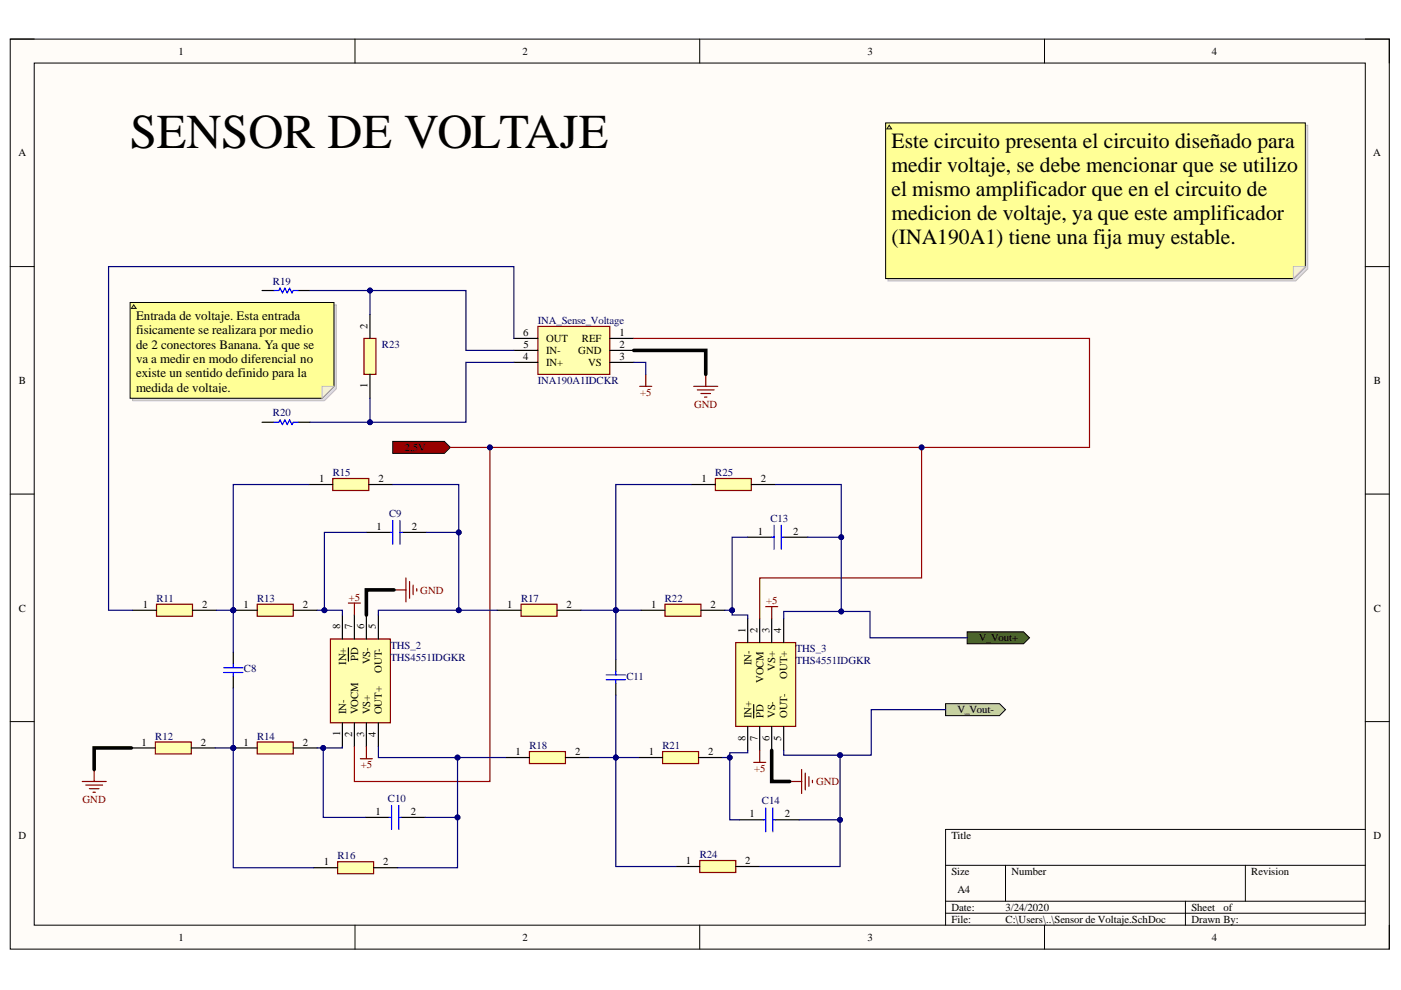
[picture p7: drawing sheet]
<svg xmlns="http://www.w3.org/2000/svg" width="297mm" height="210mm" viewBox="0 0 297 210" stroke-linecap="round" stroke-linejoin="round" font-family="sans-serif">
<path d="M2.2 8.3h292.4v192.9h-292.4z" fill-rule="evenodd" fill="#fffcf8"/>
<path d="M2.2 8.3h292.4v192.9h-292.4z" fill="none" stroke="#000" stroke-width=".21"/>
<path d="M7.3 13.4h282.2v182.8h-282.2z" fill-rule="evenodd" fill="#fffcf8"/>
<g fill="none" stroke="#000" stroke-width=".21">
<path d="M2.2 8.3h5.1M7.3 13.4h282.2v182.8h-282.2zM75.3 8.3v5.1M148.4 8.3v5.1M221.5 8.3v5.1M289.5 8.3h5.1v5.1M2.2 56.5h5.1M289.5 56.5h5.1M2.2 104.8h5.1M289.5 104.8h5.1M2.2 153h5.1M289.5 153h5.1"/>
<path d="M289.5 175.9h-89v20.3M75.3 196.2v5M148.4 196.2v5M200.5 183.5h89M200.5 191.1h89M200.5 193.6h89M213.2 183.5v7.6M221.5 196.2v5M251.3 191.1v5.1M264 183.5v7.6M294.6 196.2v5"/>
</g>
<path d="M70.1 135.5h12.7v17.8h-12.7z" fill-rule="evenodd" fill="#ffffb0"/>
<path d="M70.1 135.5h12.7v17.8h-12.7z" fill="none" stroke="#800000" stroke-width=".25"/>
<path d="M72.6 130.4v5.1M73.9 137.3v2.9M75.1 130.4v5.1M77.7 130.4v5.1M80.2 130.4v5.1M72.6 153.3v5M75.1 153.3v5M77.7 153.3v5M80.2 153.3v5" fill="none" stroke="#000" stroke-width=".25"/>
<circle cx="49.5" cy="158.6" r=".51" fill="#000080"/>
<circle cx="49.5" cy="158.6" r=".51" fill="none" stroke="#000080" stroke-width=".21"/>
<path d="M54.5 157.3h7.7v2.6h-7.7z" fill-rule="evenodd" fill="#ffffb0"/>
<path d="M54.5 157.3h7.7v2.6h-7.7z" fill="none" stroke="#800000" stroke-width=".25"/>
<path d="M49.5 158.6h5" fill="none" stroke="#000" stroke-width=".25"/>
<circle cx="49.5" cy="158.6" r=".51" fill="#000080"/>
<circle cx="49.5" cy="158.6" r=".51" fill="none" stroke="#000080" stroke-width=".21"/>
<path d="M62.2 158.6h5.1" fill="none" stroke="#000" stroke-width=".25"/>
<circle cx="49.5" cy="129.4" r=".51" fill="#000080"/>
<circle cx="49.5" cy="129.4" r=".51" fill="none" stroke="#000080" stroke-width=".21"/>
<path d="M54.5 128.1h7.7v2.6h-7.7z" fill-rule="evenodd" fill="#ffffb0"/>
<path d="M54.5 128.1h7.7v2.6h-7.7z" fill="none" stroke="#800000" stroke-width=".25"/>
<path d="M49.5 129.4h5" fill="none" stroke="#000" stroke-width=".25"/>
<circle cx="49.5" cy="129.4" r=".51" fill="#000080"/>
<circle cx="49.5" cy="129.4" r=".51" fill="none" stroke="#000080" stroke-width=".21"/>
<path d="M62.2 129.4h5.1" fill="none" stroke="#000" stroke-width=".25"/>
<path d="M70.6 101.5h7.6v2.5h-7.6z" fill-rule="evenodd" fill="#ffffb0"/>
<path d="M70.6 101.5h7.6v2.5h-7.6z" fill="none" stroke="#800000" stroke-width=".25"/>
<path d="M65.5 102.7h5.1M78.2 102.7h5.1" fill="none" stroke="#000" stroke-width=".25"/>
<path d="M71.6 182.7h7.6v2.5h-7.6z" fill-rule="evenodd" fill="#ffffb0"/>
<path d="M71.6 182.7h7.6v2.5h-7.6z" fill="none" stroke="#800000" stroke-width=".25"/>
<path d="M66.5 184h5.1M79.2 184h5.1" fill="none" stroke="#000" stroke-width=".25"/>
<path d="M32.9 157.3h7.7v2.6h-7.7z" fill-rule="evenodd" fill="#ffffb0"/>
<path d="M32.9 157.3h7.7v2.6h-7.7z" fill="none" stroke="#800000" stroke-width=".25"/>
<path d="M27.8 158.6h5.1M40.6 158.6h5" fill="none" stroke="#000" stroke-width=".25"/>
<path d="M33.2 128.1h7.6v2.6h-7.6z" fill-rule="evenodd" fill="#ffffb0"/>
<path d="M33.2 128.1h7.6v2.6h-7.6z" fill="none" stroke="#800000" stroke-width=".25"/>
<path d="M77.7 112.9h5.1M85.3 112.9h5.1M28.1 129.4h5.1M40.8 129.4h5.1M49.5 138.3v2.5M49.5 143.4v2.5M77.4 173.3h5.1M85.1 173.3h5" fill="none" stroke="#000" stroke-width=".25"/>
<path d="M82.8 112.9h.5M83.3 110.3v5.1M84.8 110.3v5.1M84.8 112.9h.5M47.4 141.6h4.1M47.4 142.6h4.1M49.5 140.8v.8M49.5 142.6v.8M82.5 173.3h.5M83 170.8v5.1M84.5 170.8v5.1M84.5 173.3h.6" fill="none" stroke="#00f" stroke-width=".25"/>
<path d="M156 136.2h12.7v17.8h-12.7z" fill-rule="evenodd" fill="#ffffb0"/>
<path d="M156 136.2h12.7v17.8h-12.7z" fill="none" stroke="#800000" stroke-width=".25"/>
<path d="M158.5 131.2v5M161.1 131.2v5M163.6 131.2v5M166.2 131.2v5M158.5 154v5.1M159.8 149.4v2.8M161.1 154v5.1M163.6 154v5.1M166.2 154v5.1" fill="none" stroke="#000" stroke-width=".25"/>
<path d="M151.7 101.5h7.6v2.5h-7.6z" fill-rule="evenodd" fill="#ffffb0"/>
<path d="M151.7 101.5h7.6v2.5h-7.6z" fill="none" stroke="#800000" stroke-width=".25"/>
<path d="M146.6 102.7h5.1M159.3 102.7h5.1" fill="none" stroke="#000" stroke-width=".25"/>
<path d="M110.5 128.1h7.6v2.6h-7.6z" fill-rule="evenodd" fill="#ffffb0"/>
<path d="M110.5 128.1h7.6v2.6h-7.6z" fill="none" stroke="#800000" stroke-width=".25"/>
<path d="M105.4 129.4h5.1M118.1 129.4h5.1" fill="none" stroke="#000" stroke-width=".25"/>
<path d="M112.3 159.3h7.6v2.6h-7.6z" fill-rule="evenodd" fill="#ffffb0"/>
<path d="M112.3 159.3h7.6v2.6h-7.6z" fill="none" stroke="#800000" stroke-width=".25"/>
<path d="M107.2 160.6h5.1M119.9 160.6h5.1" fill="none" stroke="#000" stroke-width=".25"/>
<path d="M148.4 182.5h7.6v2.5h-7.6z" fill-rule="evenodd" fill="#ffffb0"/>
<path d="M148.4 182.5h7.6v2.5h-7.6z" fill="none" stroke="#800000" stroke-width=".25"/>
<path d="M143.3 183.7h5.1M156 183.7h5.1" fill="none" stroke="#000" stroke-width=".25"/>
<path d="M141 128.1h7.6v2.6h-7.6z" fill-rule="evenodd" fill="#ffffb0"/>
<path d="M141 128.1h7.6v2.6h-7.6z" fill="none" stroke="#800000" stroke-width=".25"/>
<path d="M135.9 129.4h5.1M148.6 129.4h5.1" fill="none" stroke="#000" stroke-width=".25"/>
<path d="M140.5 159.3h7.6v2.6h-7.6z" fill-rule="evenodd" fill="#ffffb0"/>
<path d="M140.5 159.3h7.6v2.6h-7.6z" fill="none" stroke="#800000" stroke-width=".25"/>
<path d="M55.6 61.6h2.5M63.2 61.6h2.5M158.5 113.9h5.1M166.2 113.9h5M130.6 139.8v2.5M130.6 144.9v2.5M135.4 160.6h5.1M148.1 160.6h5.1M156.8 173.8h5M164.4 173.8h5.1" fill="none" stroke="#000" stroke-width=".25"/>
<g fill="none" stroke="#00f" stroke-width=".25">
<path d="M58.1 61.6h1l.3-.5 .5 1 .5-1 .5 1 .5-1 .5 1 .3-.5h1M163.6 113.9h.5M164.1 111.4v5M165.6 111.4v5M165.6 113.9h.6M128.5 143.1h4.1M128.5 144.1h4.1M130.6 142.3v.8M130.6 144.1v.8M161.8 173.8h.5M162.3 171.3v5.1M163.9 171.3v5.1"/>
<path d="M163.9 173.8h.5"/>
</g>
<path d="M114 69.2h15.3v10.2h-15.3z" fill-rule="evenodd" fill="#ffffb0"/>
<path d="M114 69.2h15.3v10.2h-15.3z" fill="none" stroke="#800000" stroke-width=".25"/>
<path d="M109 71.8h5M109 74.3h5M109 76.8h5M129.3 71.8h5.1M129.3 74.3h5.1M129.3 76.8h5.1M55.6 89.5h2.5M63.2 89.5h2.5" fill="none" stroke="#000" stroke-width=".25"/>
<path d="M58.1 89.5h1l.3-.5 .5 1 .5-1 .5 1 .5-1 .5 1 .3-.5h1" fill="none" stroke="#00f" stroke-width=".25"/>
<path d="M77.2 71.8h2.5v7.6h-2.5z" fill-rule="evenodd" fill="#ffffb0"/>
<path d="M77.2 71.8h2.5v7.6h-2.5z" fill="none" stroke="#800000" stroke-width=".25"/>
<path d="M78.4 66.7v5.1M78.4 79.4v5" fill="none" stroke="#000" stroke-width=".25"/>
<path d="M83.3 93.6h10.9l1.3 1.3-1.3 1.2h-10.9z" fill-rule="evenodd" fill="#980000"/>
<path d="M83.3 93.6h10.9l1.3 1.3-1.3 1.2h-10.9z" fill="none" stroke="#000" stroke-width=".21"/>
<path d="M205.1 134h11.9l1.3 1.2-1.3 1.3h-11.9z" fill-rule="evenodd" fill="#38761d"/>
<path d="M205.1 134h11.9l1.3 1.2-1.3 1.3h-11.9z" fill="none" stroke="#000" stroke-width=".21"/>
<path d="M200.5 149.2h11.4l1.3 1.3-1.3 1.2h-11.4z" fill-rule="evenodd" fill="#b6d7a8"/>
<path d="M200.5 149.2h11.4l1.3 1.3-1.3 1.2h-11.4z" fill="none" stroke="#000" stroke-width=".21"/>
<g fill="none" stroke="#800000" stroke-width=".25">
<path d="M136.9 79.4v2.5M149.6 79.4v2.5M135.6 81.9h2.6M147.1 81.9h5.1M147.8 82.7h3.6M148.6 83.4h2M149.4 84.2h.5M73.9 127.9h2.5M75.1 127.9v2.5M83.5 125.1h2.6M86.1 122.5v5.1M86.8 123.3v3.6"/>
<path d="M87.6 124.1v2M88.4 124.8v.5M162.3 128.6h2.6M163.6 128.6v2.6M77.7 158.3v2.6M161.1 159.1v2.5M17.4 165.7h5.1M18.2 166.5h3.5M19 167.2h2M19.7 168h.5M20 163.2v2.5M76.4 160.9h2.6"/>
<path d="M159.8 161.6h2.5M167.4 165.7h2.6M170 163.2v5M170.7 163.9v3.6M171.5 164.7v2M172.3 165.4v.5"/>
</g>
<path d="M178.4 129.6h6.1v5.6h20.6" fill="none" stroke="#000080" stroke-width=".25"/>
<circle cx="178.4" cy="129.6" r=".51" fill="#000080"/>
<circle cx="178.4" cy="129.6" r=".51" fill="none" stroke="#000080" stroke-width=".21"/>
<path d="M27.8 158.6h-7.8v4.6" fill="none" stroke="#000" stroke-width=".76"/>
<path d="M109 71.8v-15.3h-86v72.9h5.1M49.5 145.9v12.7h-3.9" fill="none" stroke="#000080" stroke-width=".25"/>
<circle cx="49.5" cy="158.6" r=".51" fill="#000080"/>
<circle cx="49.5" cy="158.6" r=".51" fill="none" stroke="#000080" stroke-width=".21"/>
<path d="M45.9 129.4h3.6" fill="none" stroke="#000080" stroke-width=".25"/>
<circle cx="49.5" cy="129.4" r=".51" fill="#000080"/>
<circle cx="49.5" cy="129.4" r=".51" fill="none" stroke="#000080" stroke-width=".21"/>
<path d="M49.5 158.6v25.4h17" fill="none" stroke="#000080" stroke-width=".25"/>
<circle cx="49.5" cy="158.6" r=".51" fill="#000080"/>
<circle cx="49.5" cy="158.6" r=".51" fill="none" stroke="#000080" stroke-width=".21"/>
<path d="M65.5 102.7h-16v26.7" fill="none" stroke="#000080" stroke-width=".25"/>
<circle cx="49.5" cy="129.4" r=".51" fill="#000080"/>
<circle cx="49.5" cy="129.4" r=".51" fill="none" stroke="#000080" stroke-width=".21"/>
<path d="M78.4 84.5v5h-12.7" fill="none" stroke="#000080" stroke-width=".25"/>
<circle cx="78.4" cy="89.5" r=".51" fill="#000080"/>
<circle cx="78.4" cy="89.5" r=".51" fill="none" stroke="#000080" stroke-width=".21"/>
<path d="M65.7 61.6h12.7v5.1" fill="none" stroke="#000080" stroke-width=".25"/>
<circle cx="78.4" cy="61.6" r=".51" fill="#000080"/>
<circle cx="78.4" cy="61.6" r=".51" fill="none" stroke="#000080" stroke-width=".21"/>
<path d="M72.6 158.3v.3h-5.3" fill="none" stroke="#000080" stroke-width=".25"/>
<circle cx="68.5" cy="158.6" r=".51" fill="#000080"/>
<circle cx="68.5" cy="158.6" r=".51" fill="none" stroke="#000080" stroke-width=".21"/>
<path d="M67.3 129.4h5.3v1" fill="none" stroke="#000080" stroke-width=".25"/>
<circle cx="68.8" cy="129.4" r=".51" fill="#000080"/>
<circle cx="68.8" cy="129.4" r=".51" fill="none" stroke="#000080" stroke-width=".21"/>
<path d="M68.5 158.6v14.7h8.9" fill="none" stroke="#000080" stroke-width=".25"/>
<circle cx="68.5" cy="158.6" r=".51" fill="#000080"/>
<circle cx="68.5" cy="158.6" r=".51" fill="none" stroke="#000080" stroke-width=".21"/>
<path d="M77.7 112.9h-8.9v16.5" fill="none" stroke="#000080" stroke-width=".25"/>
<circle cx="68.8" cy="129.4" r=".51" fill="#000080"/>
<circle cx="68.8" cy="129.4" r=".51" fill="none" stroke="#000080" stroke-width=".21"/>
<path d="M103.9 94.9v70.8h-28.8v-7.4" fill="none" stroke="#980000" stroke-width=".25"/>
<circle cx="103.9" cy="94.9" r=".51" fill="#000080"/>
<circle cx="103.9" cy="94.9" r=".51" fill="none" stroke="#000080" stroke-width=".21"/>
<path d="M83.5 125.1h-5.8v5.3" fill="none" stroke="#000" stroke-width=".76"/>
<path d="M109 76.8h-10.2v12.7h-20.4" fill="none" stroke="#000080" stroke-width=".25"/>
<circle cx="78.4" cy="89.5" r=".51" fill="#000080"/>
<circle cx="78.4" cy="89.5" r=".51" fill="none" stroke="#000080" stroke-width=".21"/>
<path d="M78.4 61.6h20.4v12.7h10.2" fill="none" stroke="#000080" stroke-width=".25"/>
<circle cx="78.4" cy="61.6" r=".51" fill="#000080"/>
<circle cx="78.4" cy="61.6" r=".51" fill="none" stroke="#000080" stroke-width=".21"/>
<path d="M80.2 158.3v2.3h16.8v23.4h-12.7" fill="none" stroke="#000080" stroke-width=".25"/>
<circle cx="97" cy="173.3" r=".51" fill="#000080"/>
<circle cx="97" cy="173.3" r=".51" fill="none" stroke="#000080" stroke-width=".21"/>
<circle cx="97" cy="160.6" r=".51" fill="#000080"/>
<circle cx="97" cy="160.6" r=".51" fill="none" stroke="#000080" stroke-width=".21"/>
<path d="M83.3 102.7h14v26.7h-17.1v1" fill="none" stroke="#000080" stroke-width=".25"/>
<circle cx="97.3" cy="112.9" r=".51" fill="#000080"/>
<circle cx="97.3" cy="112.9" r=".51" fill="none" stroke="#000080" stroke-width=".21"/>
<circle cx="97.3" cy="129.4" r=".51" fill="#000080"/>
<circle cx="97.3" cy="129.4" r=".51" fill="none" stroke="#000080" stroke-width=".21"/>
<path d="M90.1 173.3h6.9" fill="none" stroke="#000080" stroke-width=".25"/>
<circle cx="97" cy="173.3" r=".51" fill="#000080"/>
<circle cx="97" cy="173.3" r=".51" fill="none" stroke="#000080" stroke-width=".21"/>
<path d="M90.4 112.9h6.9" fill="none" stroke="#000080" stroke-width=".25"/>
<circle cx="97.3" cy="112.9" r=".51" fill="#000080"/>
<circle cx="97.3" cy="112.9" r=".51" fill="none" stroke="#000080" stroke-width=".21"/>
<path d="M134.4 71.8h96.6v23.1h-135.5" fill="none" stroke="#980000" stroke-width=".25"/>
<circle cx="103.9" cy="94.9" r=".51" fill="#000080"/>
<circle cx="103.9" cy="94.9" r=".51" fill="none" stroke="#000080" stroke-width=".21"/>
<circle cx="195.4" cy="94.9" r=".51" fill="#000080"/>
<circle cx="195.4" cy="94.9" r=".51" fill="none" stroke="#000080" stroke-width=".21"/>
<path d="M97 160.6h10.2" fill="none" stroke="#000080" stroke-width=".25"/>
<circle cx="97" cy="160.6" r=".51" fill="#000080"/>
<circle cx="97" cy="160.6" r=".51" fill="none" stroke="#000080" stroke-width=".21"/>
<path d="M97.3 129.4h8.1" fill="none" stroke="#000080" stroke-width=".25"/>
<circle cx="97.3" cy="129.4" r=".51" fill="#000080"/>
<circle cx="97.3" cy="129.4" r=".51" fill="none" stroke="#000080" stroke-width=".21"/>
<path d="M123.2 129.4h7.4" fill="none" stroke="#000080" stroke-width=".25"/>
<circle cx="130.6" cy="129.4" r=".51" fill="#000080"/>
<circle cx="130.6" cy="129.4" r=".51" fill="none" stroke="#000080" stroke-width=".21"/>
<path d="M125 160.6h5.6" fill="none" stroke="#000080" stroke-width=".25"/>
<circle cx="130.6" cy="160.6" r=".51" fill="#000080"/>
<circle cx="130.6" cy="160.6" r=".51" fill="none" stroke="#000080" stroke-width=".21"/>
<path d="M130.6 160.6v23.1h12.7" fill="none" stroke="#000080" stroke-width=".25"/>
<circle cx="130.6" cy="160.6" r=".51" fill="#000080"/>
<circle cx="130.6" cy="160.6" r=".51" fill="none" stroke="#000080" stroke-width=".21"/>
<path d="M130.6 147.4v13.2h4.8" fill="none" stroke="#000080" stroke-width=".25"/>
<circle cx="130.6" cy="160.6" r=".51" fill="#000080"/>
<circle cx="130.6" cy="160.6" r=".51" fill="none" stroke="#000080" stroke-width=".21"/>
<path d="M130.6 129.4h5.3" fill="none" stroke="#000080" stroke-width=".25"/>
<circle cx="130.6" cy="129.4" r=".51" fill="#000080"/>
<circle cx="130.6" cy="129.4" r=".51" fill="none" stroke="#000080" stroke-width=".21"/>
<path d="M146.6 102.7h-16v37.1" fill="none" stroke="#000080" stroke-width=".25"/>
<circle cx="130.6" cy="129.4" r=".51" fill="#000080"/>
<circle cx="130.6" cy="129.4" r=".51" fill="none" stroke="#000080" stroke-width=".21"/>
<path d="M134.4 76.8h2.5v2.6M153.2 160.6h1.5" fill="none" stroke="#000080" stroke-width=".25"/>
<path d="M134.4 74.3h15.2v5.1" fill="none" stroke="#000" stroke-width=".76"/>
<circle cx="154.7" cy="160.6" r=".51" fill="#000080"/>
<circle cx="154.7" cy="160.6" r=".51" fill="none" stroke="#000080" stroke-width=".21"/>
<path d="M153.7 129.4h1.5" fill="none" stroke="#000080" stroke-width=".25"/>
<circle cx="155.2" cy="129.4" r=".51" fill="#000080"/>
<circle cx="155.2" cy="129.4" r=".51" fill="none" stroke="#000080" stroke-width=".21"/>
<path d="M158.5 159.1v.5h-3.8v14.2h2.1" fill="none" stroke="#000080" stroke-width=".25"/>
<circle cx="154.7" cy="160.6" r=".51" fill="#000080"/>
<circle cx="154.7" cy="160.6" r=".51" fill="none" stroke="#000080" stroke-width=".21"/>
<path d="M158.5 113.9h-3.3v16.5h3.3v.8" fill="none" stroke="#000080" stroke-width=".25"/>
<circle cx="155.2" cy="129.4" r=".51" fill="#000080"/>
<circle cx="155.2" cy="129.4" r=".51" fill="none" stroke="#000080" stroke-width=".21"/>
<path d="M166.2 159.1v1h11.9v23.6h-17" fill="none" stroke="#000080" stroke-width=".25"/>
<circle cx="178.1" cy="160.1" r=".51" fill="#000080"/>
<circle cx="178.1" cy="160.1" r=".51" fill="none" stroke="#000080" stroke-width=".21"/>
<circle cx="178.1" cy="173.8" r=".51" fill="#000080"/>
<circle cx="178.1" cy="173.8" r=".51" fill="none" stroke="#000080" stroke-width=".21"/>
<path d="M195.4 94.9v27.6h-34.3v8.7" fill="none" stroke="#980000" stroke-width=".25"/>
<circle cx="195.4" cy="94.9" r=".51" fill="#000080"/>
<circle cx="195.4" cy="94.9" r=".51" fill="none" stroke="#000080" stroke-width=".21"/>
<path d="M163.6 159.1v6.6h3.8" fill="none" stroke="#000" stroke-width=".76"/>
<path d="M164.4 102.7h14v26.9h-12.2v1.6" fill="none" stroke="#000080" stroke-width=".25"/>
<circle cx="178.4" cy="129.6" r=".51" fill="#000080"/>
<circle cx="178.4" cy="129.6" r=".51" fill="none" stroke="#000080" stroke-width=".21"/>
<circle cx="178.4" cy="113.9" r=".51" fill="#000080"/>
<circle cx="178.4" cy="113.9" r=".51" fill="none" stroke="#000080" stroke-width=".21"/>
<path d="M169.5 173.8h8.6" fill="none" stroke="#000080" stroke-width=".25"/>
<circle cx="178.1" cy="173.8" r=".51" fill="#000080"/>
<circle cx="178.1" cy="173.8" r=".51" fill="none" stroke="#000080" stroke-width=".21"/>
<path d="M171.2 113.9h7.2" fill="none" stroke="#000080" stroke-width=".25"/>
<circle cx="178.4" cy="113.9" r=".51" fill="#000080"/>
<circle cx="178.4" cy="113.9" r=".51" fill="none" stroke="#000080" stroke-width=".21"/>
<path d="M200.5 150.5h-15.8v9.6h-6.6" fill="none" stroke="#000080" stroke-width=".25"/>
<circle cx="178.1" cy="160.1" r=".51" fill="#000080"/>
<circle cx="178.1" cy="160.1" r=".51" fill="none" stroke="#000080" stroke-width=".21"/>
<path d="M49.5 129.4v8.9" fill="none" stroke="#000080" stroke-width=".25"/>
<circle cx="49.5" cy="129.4" r=".51" fill="#000080"/>
<circle cx="49.5" cy="129.4" r=".51" fill="none" stroke="#000080" stroke-width=".21"/>
<path d="M28.1 64.6h43.2v17.8l-2.5 2.6h-40.7z" fill-rule="evenodd" fill="#e0ddd7"/>
<path d="M28.1 64.6h43.2v17.8l-2.5 2.6h-40.7z" fill="none" stroke="#bfbdba" stroke-width=".21"/>
<path d="M27.6 64.1h43.2v17.8l-2.5 2.5h-40.7z" fill-rule="evenodd" fill="#ffff96"/>
<path d="M27.6 64.1h43.2v17.8l-2.5 2.5h-40.7z" fill="none" stroke="#000" stroke-width=".21"/>
<path d="M68.3 81.9h2.5l-2.5 2.5z" fill="#f2f0d8"/>
<path d="M68.3 81.9h2.5l-2.5 2.5z" fill="none" stroke="#bfbdba" stroke-width=".21"/>
<path d="M28.4 64.6l.5 .8h-1.1z" fill="#ffcc78"/>
<path d="M28.4 64.6l.5 .8h-1.1z" fill="none" stroke="#300" stroke-width=".21"/>
<path d="M188.3 26.6h89v30.4l-2.6 2.6h-86.4z" fill-rule="evenodd" fill="#e0ddd7"/>
<path d="M188.3 26.6h89v30.4l-2.6 2.6h-86.4z" fill="none" stroke="#bfbdba" stroke-width=".21"/>
<path d="M187.8 26.1h89v30.4l-2.6 2.6h-86.4z" fill-rule="evenodd" fill="#ffff96"/>
<path d="M187.8 26.1h89v30.4l-2.6 2.6h-86.4z" fill="none" stroke="#000" stroke-width=".21"/>
<path d="M274.2 56.5h2.6l-2.6 2.6z" fill="#f2f0d8"/>
<path d="M274.2 56.5h2.6l-2.6 2.6z" fill="none" stroke="#bfbdba" stroke-width=".21"/>
<path d="M188.5 26.6l.5 .7h-1z" fill="#ffcc78"/>
<path d="M188.5 26.6l.5 .7h-1z" fill="none" stroke="#300" stroke-width=".21"/>
<text font-size="10.3" x="27.6" y="31.4">SENSOR DE VOLTAJE</text>
<g font-size="4.6">
<text x="189" y="31.4">Este circuito presenta el circuito diseñado para</text>
<text x="189" y="36.5">medir voltaje, se debe mencionar que se utilizo</text>
<text x="189" y="41.6">el mismo amplificador que en el circuito de</text>
<text x="189" y="46.6">medicion de voltaje, ya que este amplificador</text>
<text x="189" y="51.7">(INA190A1) tiene una fija muy estable.</text>
</g>
<g font-size="2.7">
<text x="28.8" y="67.9">Entrada de voltaje. Esta entrada</text>
<text x="28.8" y="70.9">fisicamente se realizara por medio</text>
<text x="28.8" y="74">de 2 conectores Banana. Ya que se</text>
<text x="28.8" y="77">va a medir en modo diferencial no</text>
<text x="28.8" y="80">existe un sentido definido para la</text>
<text x="28.8" y="83.1">medida de voltaje.</text>
</g>
<g font-size="2.3">
<text x="37.9" y="11.6">1</text>
<text x="110.8" y="11.6">2</text>
<text x="183.9" y="11.6">3</text>
<text x="256.9" y="11.6">4</text>
<text x="3.9" y="33.2">A</text>
<text x="291.2" y="33.2">A</text>
<text x="77.9" y="69.7" transform="rotate(-90 77.9 69.7)">2</text>
<text x="110.9" y="71.2">6</text>
<text x="131.3" y="71.2">1</text>
<text x="110.9" y="76.3">4</text>
<text x="111" y="73.8">5</text>
<text x="115.8" y="72.5">OUT</text>
<text x="115.8" y="75">IN-</text>
<text x="115.8" y="77.6">IN+</text>
<text x="122.6" y="75">GND</text>
<text x="123.4" y="72.5">REF</text>
<text x="124.7" y="77.6">VS</text>
<text x="131.3" y="73.8">2</text>
<text x="131.3" y="76.3">3</text>
<text x="4" y="81.4">B</text>
<text x="77.9" y="82.3" transform="rotate(-90 77.9 82.3)">1</text>
<text x="291.3" y="81.4">B</text>
<text x="85.8" y="95.6">2,5V</text>
<text x="67.7" y="102.2">1</text>
<text x="80.2" y="102.2">2</text>
<text x="148.7" y="102.2">1</text>
<text x="161.3" y="102.2">2</text>
<text x="79.8" y="112.4">1</text>
<text x="87.3" y="112.4">2</text>
<text x="160.7" y="113.4">1</text>
<text x="168.2" y="113.4">2</text>
<text x="4" y="129.7">C</text>
<text x="30.3" y="128.9">1</text>
<text x="42.8" y="128.9">2</text>
<text x="51.6" y="128.9">1</text>
<text x="64.2" y="128.9">2</text>
<text x="107.5" y="128.9">1</text>
<text x="120.1" y="128.9">2</text>
<text x="138.1" y="128.9">1</text>
<text x="150.6" y="128.9">2</text>
<text x="291.3" y="129.7">C</text>
<text x="72.1" y="133.5" transform="rotate(-90 72.1 133.5)">8</text>
<text x="74.6" y="133.5" transform="rotate(-90 74.6 133.5)">7</text>
<text x="77.2" y="133.5" transform="rotate(-90 77.2 133.5)">6</text>
<text x="79.7" y="133.5" transform="rotate(-90 79.7 133.5)">5</text>
<text x="158" y="134.2" transform="rotate(-90 158 134.2)">1</text>
<text x="160.6" y="134.2" transform="rotate(-90 160.6 134.2)">2</text>
<text x="163.1" y="134.2" transform="rotate(-90 163.1 134.2)">3</text>
<text x="165.7" y="134.2" transform="rotate(-90 165.7 134.2)">4</text>
<text x="207.6" y="136">V_Vout+</text>
<text x="73.4" y="140.9" transform="rotate(-90 73.4 140.9)">IN+</text>
<text x="75.9" y="140.1" transform="rotate(-90 75.9 140.1)">PD</text>
<text x="78.4" y="140.8" transform="rotate(-90 78.4 140.8)">VS-</text>
<text x="81" y="142.6" transform="rotate(-90 81 142.6)">OUT-</text>
<text x="159.3" y="141.1" transform="rotate(-90 159.3 141.1)">IN-</text>
<text x="164.4" y="142.2" transform="rotate(-90 164.4 142.2)">VS+</text>
<text x="166.9" y="144" transform="rotate(-90 166.9 144)">OUT+</text>
<text x="161.8" y="144.9" transform="rotate(-90 161.8 144.9)">VOCM</text>
<text x="73.4" y="151.5" transform="rotate(-90 73.4 151.5)">IN-</text>
<text x="75.9" y="151.5" transform="rotate(-90 75.9 151.5)">VOCM</text>
<text x="78.4" y="151.5" transform="rotate(-90 78.4 151.5)">VS+</text>
<text x="81" y="151.5" transform="rotate(-90 81 151.5)">OUT+</text>
<text x="159.3" y="152.2" transform="rotate(-90 159.3 152.2)">IN+</text>
<text x="161.8" y="152.2" transform="rotate(-90 161.8 152.2)">PD</text>
<text x="164.4" y="152.2" transform="rotate(-90 164.4 152.2)">VS-</text>
<text x="166.9" y="152.2" transform="rotate(-90 166.9 152.2)">OUT-</text>
<text x="203" y="151.2">V_Vout-</text>
<text x="30" y="158.1">1</text>
<text x="42.6" y="158.1">2</text>
<text x="51.6" y="158.1">1</text>
<text x="64.2" y="158.1">2</text>
<text x="72.1" y="156.1" transform="rotate(-90 72.1 156.1)">1</text>
<text x="74.6" y="156.3" transform="rotate(-90 74.6 156.3)">2</text>
<text x="77.2" y="156.2" transform="rotate(-90 77.2 156.2)">3</text>
<text x="79.7" y="156.3" transform="rotate(-90 79.7 156.3)">4</text>
<text x="109.3" y="160.1">1</text>
<text x="121.9" y="160.1">2</text>
<text x="137.6" y="160.1">1</text>
<text x="150.1" y="160.1">2</text>
<text x="158" y="157.1" transform="rotate(-90 158 157.1)">8</text>
<text x="160.6" y="157.1" transform="rotate(-90 160.6 157.1)">7</text>
<text x="163.1" y="157.1" transform="rotate(-90 163.1 157.1)">6</text>
<text x="165.7" y="157" transform="rotate(-90 165.7 157)">5</text>
<text x="79.6" y="172.8">1</text>
<text x="87.1" y="172.8">2</text>
<text x="158.9" y="173.3">1</text>
<text x="166.4" y="173.3">2</text>
<text x="3.9" y="177.9">D</text>
<text x="201.7" y="177.9">Title</text>
<text x="291.2" y="177.9">D</text>
<text x="68.7" y="183.5">1</text>
<text x="81.2" y="183.5">2</text>
<text x="145.4" y="183.2">1</text>
<text x="158" y="183.2">2</text>
<text x="201.7" y="185.5">Size</text>
<text x="214.5" y="185.5">Number</text>
<text x="265.3" y="185.5">Revision</text>
<text x="203" y="189.3">A4</text>
<text x="201.7" y="193.1">Date:</text>
<text x="201.7" y="195.7">File:</text>
<text x="213.2" y="193.1">3/24/2020</text>
<text x="213.2" y="195.7">C:\Users\..\Sensor de Voltaje.SchDoc</text>
<text x="252.6" y="193.1">Sheet</text>
<text x="252.6" y="195.7">Drawn By:</text>
<text x="259.4" y="193.1">of</text>
<text x="37.9" y="199.5">1</text>
<text x="110.8" y="199.5">2</text>
<text x="183.9" y="199.5">3</text>
<text x="256.9" y="199.5">4</text>
</g>
<g font-size="2.3" fill="#000080">
<text x="57.9" y="60.4">R19</text>
<text x="114" y="68.7">INA_Sense_Voltage</text>
<text x="81" y="73.8">R23</text>
<text x="114" y="81.4">INA190A1IDCKR</text>
<text x="57.9" y="88.3">R20</text>
<text x="70.5" y="100.9">R15</text>
<text x="151.7" y="100.9">R25</text>
<text x="82.5" y="109.6">C9</text>
<text x="163.3" y="110.6">C13</text>
<text x="33.2" y="127.6">R11</text>
<text x="54.5" y="127.6">R13</text>
<text x="110.5" y="127.6">R17</text>
<text x="141" y="127.6">R22</text>
<text x="82.8" y="137.5">THS_2</text>
<text x="51.7" y="142.6">C8</text>
<text x="82.8" y="140">THS4551IDGKR</text>
<text x="168.7" y="138.3">THS_3</text>
<text x="168.7" y="140.8">THS4551IDGKR</text>
<text x="132.8" y="144.1">C11</text>
<text x="32.9" y="156.8">R12</text>
<text x="54.5" y="156.8">R14</text>
<text x="112.2" y="158.8">R18</text>
<text x="140.4" y="158.8">R21</text>
<text x="82.3" y="170">C10</text>
<text x="161.6" y="170.5">C14</text>
<text x="71.6" y="182.2">R16</text>
<text x="148.4" y="181.9">R24</text>
</g>
<g font-size="2.3" fill="#800000">
<text x="135.8" y="84">+5</text>
<text x="147.2" y="86.5">GND</text>
<text x="89.1" y="125.9">GND</text>
<text x="74" y="127.4">+5</text>
<text x="162.4" y="128.1">+5</text>
<text x="76.5" y="162.9">+5</text>
<text x="159.9" y="163.7">+5</text>
<text x="173" y="166.4">GND</text>
<text x="17.5" y="170.3">GND</text>
</g>
</svg>
